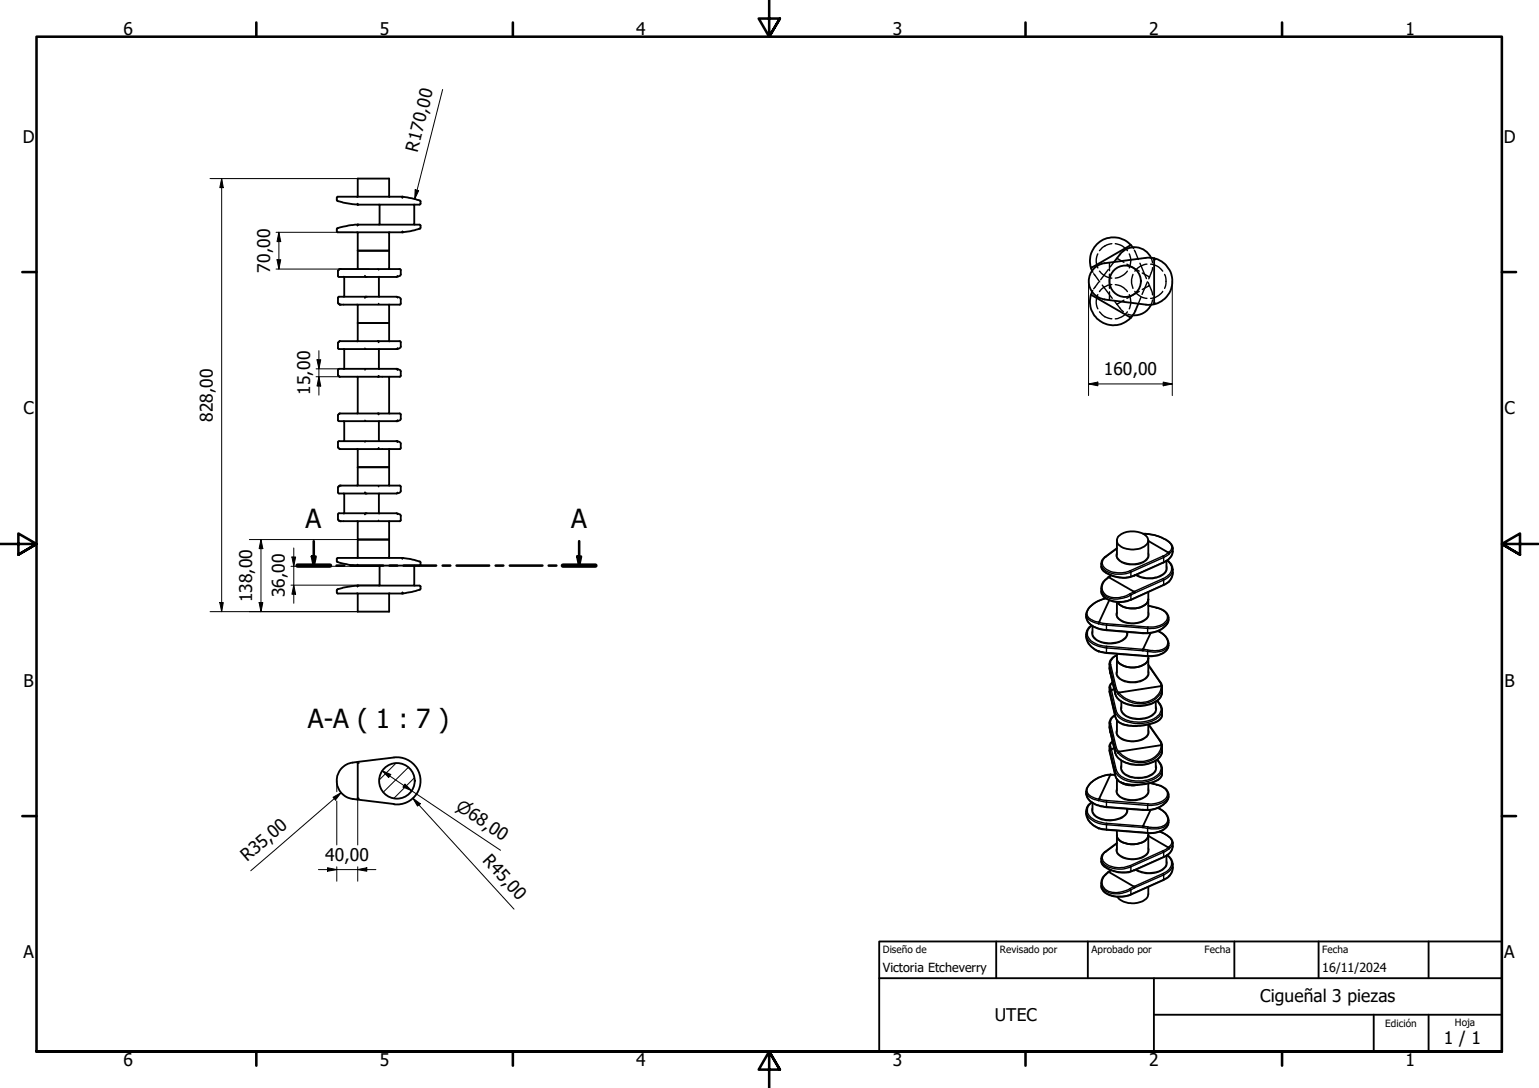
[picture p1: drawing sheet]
<svg xmlns="http://www.w3.org/2000/svg" width="420mm" height="297mm" viewBox="0 0 420 297" stroke-linecap="round" stroke-linejoin="round" font-family="sans-serif">
<!-- layer: Sombreado (ISO) -->
<path d="M108.1 208.3l-4.5 4.6M111.5 209.5l-6.9 6.8M113.1 212.4l-5.5 5.5" fill="none" stroke="#000" stroke-width=".27"/>
<!-- layer: Oculto (ISO) -->
<g fill="none" stroke="#000" stroke-width=".38">
<path d="M97.6 55.8l.1 .1M97.6 55.6v.1M97.6 61.5v.1M97.7 61.3l-.1 .1M103.2 73.5h.1M103.4 73.6v.1M108.3 75.6h.1M108.5 75.3v.1M298.1 73.9l.3 .4M298.3 79.3l-.2 .4M298.6 74.7l1.6 2.2M299.7 69.3a4.2 4.2 0 0 0 0 3.8"/>
<path d="M299.9 77.1l-1.3 1.8M300.2 74a4.9 4.9 0 0 0 3.3 1.9M300.9 77.8l2.8 3.7M302.6 73.6l-2.1 2.8M302.9 71.7h.1M302.9 71.9v2M302.9 74.9v3.8M302.9 79.7v2M303.5 66.5a5 5 0 0 0-3.3 1.9M303.5 77.7a4.8 4.8 0 0 0-3.3 1.9M304.2 71.5l-1.1 1.4M304.5 66.5a4.5 4.5 0 0 1 3.3 1.9"/>
<path d="M304.5 77.7a4.5 4.5 0 0 1 3.3 1.9M304.9 70.5h.1M305.1 70.6l1.7 1M307.7 72.1l3.3 1.9M307.8 74a5.1 5.1 0 0 1-3.3 1.9M308.3 69.3a4.3 4.3 0 0 1 0 3.8M309.2 67.5l.3 .4M309.3 74.9a5 5 0 0 0 0 3.8M309.7 68.3l1.1 2.6M309.8 79.6a4.8 4.8 0 0 0 3.3 1.9M311 79.6l-3.3 1.9M311.2 71.9l1.8 4.2"/>
<path d="M311.8 74.5l1.8 1.1M313.1 72.1a4.5 4.5 0 0 0-3.3 1.9M313.2 76.9l-1.4 3.5M313.4 77.1a7.6 7.6 0 0 1 1.2 3.4M313.6 78l-1.8 1M313.7 75.6h.1M313.8 78h-.1M314.1 72.1a4.5 4.5 0 0 1 3.3 1.9M314.3 70.4l.3 1.3M314.6 73.1l-.1 .8-.9 2.2M317.4 79.6a4.4 4.4 0 0 1-3.3 1.9M317.9 74.9a5 5 0 0 1 0 3.8"/>
<path d="M92.6 93.3l-.1 .2M92.7 93.1l-.1 .1M99.6 95l.1 .2M99.8 95.2l.1 .1M103.3 83.1l-.1 .1M103.4 82.9v.1M108.3 81l.1 .1M108.5 81.2v.1M299.7 80.4a4.4 4.4 0 0 0 0 3.9M300.2 85.1a4.5 4.5 0 0 0 3.3 1.9M302.9 81.8v.1M304.4 82.3l2.3 2.8"/>
<path d="M305 83l-.1 .1M306.8 82l-1.7 1M307.8 85.1a4.6 4.6 0 0 1-3.3 1.9M307.9 85.8l1.3 .3M308.3 80.4a5 5 0 0 1 0 3.9M311.5 81.2l-.7 1.7M314.6 81.9l-.3 1.3M92.5 102.6l.1 .1M92.6 113l-.1 .1M92.6 102.8l.1 .1M92.7 112.9l-.1 .1M99.6 114.7l.1 .2"/>
<path d="M99.7 100.9l-.1 .1M99.8 115h.1M99.9 100.7l-.1 .1M92.5 122.3l.1 .1M92.6 122.5h.1M99.7 120.6l-.1 .1M99.9 120.4l-.1 .1M103.2 132.6h.1M103.4 132.8v.1M108.4 134.7h-.1M108.5 134.4v.1M97.6 154.4h.1"/>
<path d="M97.6 154.2h.1M97.7 159.9h-.1M103.3 142.2l-.1 .1M103.4 142v.2M108.3 140.1l.1 .1M108.5 140.3v.1M97.6 160.1h.1"/>
</g>
<g fill="#000">
<circle cx="103.2" cy="73.5" r=".19"/>
<circle cx="302.9" cy="71.9" r=".19"/>
<circle cx="305.2" cy="70.7" r=".19"/>
<circle cx="313.6" cy="78.1" r=".19"/>
<circle cx="313.6" cy="75.5" r=".19"/>
<circle cx="99.9" cy="95.3" r=".19"/>
<circle cx="103.2" cy="83.2" r=".19"/>
<circle cx="302.9" cy="81.6" r=".19"/>
<circle cx="305.2" cy="82.9" r=".19"/>
<circle cx="99.9" cy="115" r=".19"/>
<circle cx="99.9" cy="100.7" r=".19"/>
<circle cx="99.9" cy="120.4" r=".19"/>
<circle cx="103.2" cy="132.6" r=".19"/>
<circle cx="103.2" cy="142.3" r=".19"/>
</g>
<!-- layer: Visible (ISO) -->
<g fill="none" stroke="#000" stroke-width=".51">
<path d="M91.9 54.6l.3 .2M91.9 54v.6M92.1 54.8l1.8 .6 3.8 .5M97.6 55.6l.1 .3M97.7 55.9h16.8M103.5 55.9l.1 .1M103.6 56v5.2l-.1 .1M106.2 53.6l.1 .2M106.2 53.6v-4.8h-8.5v4.8l-.2 .2M109.8 53.7h-17.6l-.3 .3M109.8 53.7l.1 .3M109.8 53.7l4.8 1"/>
<path d="M113.1 56v5.1M113.2 55.9l-.2 .1M114.6 54.7l.2 .9M114.8 55.6l-.3 .3M91.9 63.1l.3 .3h17.6M92.2 62.3l-.3 .9M92.5 73.7l.2-.2h16.5l.2 .2v1.2a.87 .87 0 0 1-1.1 .7h-15.7l-.3-.3M92.7 73.5l-.4 .3v1.5M93.8 75.6l.2 .1M94 75.7v5.2l-.2 .1M97.5 63.4l.2 .2v9.7l-.2 .2M97.7 61.3h16.8"/>
<path d="M97.7 61.3l-.1 .3M97.7 61.3l-2.6 .3-3 .7M97.7 68.4h8.5M99.6 75.3l.3 .3M103.4 75.7v5.2M103.5 75.6l-.1 .1M106.2 73.3l.1 .2M106.2 63.6v9.7M106.3 63.4l-.1 .2M113 61.2l.2 .1M114.5 61.3l.3 .3M114.6 62.4l-2.5 .7-2.3 .3 .1-.2"/>
<path d="M114.8 61.6l-.2 .9M297.8 73.1l.3 .8M298.1 79.7l-.3 .8M299.5 66.7a6.4 6.4 0 0 1 9.2 .2l-10.8 6.2a6.1 6.1 0 0 1 1.6-6.4zM301.6 71.8a5 5 0 0 0-4.4 5 5 5 0 0 0 4.4 4.9M308.7 66.8l.5 .7M312.8 70.4l-11.2 1.5M312.9 70.4l2.2 .1M314.3 70.4a5 5 0 0 0-8.6-.9l-1.5 2M315.1 70.5v12.5M315.1 70.5a6.4 6.4 0 0 1 4.9 6.3 6.4 6.4 0 0 1-4.9 6.2M92.3 95l.3 .3h15.7"/>
<path d="M92.3 81.3l.3-.3h15.7a.95 .95 0 0 1 1.1 .7v1.2l-.2 .3h-16.4l-.3-.3M92.3 81.3v1.4l.4 .5M93.8 95.3l.2 .2M94 95.4v5.2l-.2 .2M97.5 83.2l.2 .1M97.7 83.3v4.9h8.5v-4.9M99.9 81l-.3 .3M103.2 93.1h6l.2 .3v1.2a.95 .95 0 0 1-1.1 .7M103.2 93.1l.2 .4M103.2 93.1h-10.5l-.4 .5v1.4M103.4 80.9l.1 .1M103.4 95.4v5.2"/>
<path d="M103.5 95.3l-.1 .2M106.2 93l.1 .2M106.2 93v-4.8h-8.5v4.8l-.2 .2M106.3 83.2l-.1 .1M108.5 95l-.2 .3M297.8 80.5l10.8 6.2a6.4 6.4 0 0 1-7.9 1.2 6.4 6.4 0 0 1-2.9-7.4zM301.6 81.8l11.3 1.4 2.2-.1M310.8 82.9l-1 2.4-1.1 1.5M314.3 83.2a5 5 0 0 1-5.1 2.9M92.4 113.1l.3-.2h16.5l.2 .3v1.1a.87 .87 0 0 1-1.1 .7h-15.7l-.3-.3zM93.8 115l.2 .1v5.2M97.5 102.9l.2 .1v9.7"/>
<path d="M97.7 112.7l-.2 .2M103.2 112.9l.2 .2M103.4 100.6l.1 .2M103.4 102.6l-.2 .3M103.4 115.2v5.1M103.5 115l-.1 .1M106.2 112.7l.1 .2M106.2 103v9.7M106.3 102.9l-.1 .1M108.3 100.8a.87 .87 0 0 1 1.1 .6v1.2l-.2 .3h-16.5l-.4-.4v-1.5l.3-.3h15.7l.2 .3M108.5 114.7l-.2 .3M92.5 132.9l.3-.3h16.4l.2 .3v1.1a.95 .95 0 0 1-1.1 .7h-15.7l-.3-.3"/>
<path d="M92.7 132.6l-.4 .4v1.4M93.8 134.7l.2 .2v5.1M94 120.3l-.2 .1M97.5 122.5l.2 .2v9.7M97.7 127.6h8.5M97.7 132.4l-.2 .2M99.6 134.4l.3 .3M103.4 120.3l.1 .1M103.4 122.3l-.2 .3M103.4 134.9v5.1M103.5 134.7l-.1 .2M106.2 132.4l.1 .2"/>
<path d="M106.2 122.7v9.7M106.3 122.5l-.1 .2M108.3 120.4a.95 .95 0 0 1 1.1 .7v1.2l-.2 .3h-16.4l-.5-.4v-1.5M108.3 120.4h-15.7l-.3 .3M108.3 120.4l.2 .3M91.9 152.6l.3 .9M92.1 153.5l3 .7 2.6 .2M92.3 140.4l.3-.3h15.7l.9 .3 .2 .3v1.3l-.2 .3h-16.5l-.2-.3M92.3 140.4v1.5l.4 .4M94 140l-.2 .2M97.5 142.3l.2 .1v9.7l-.2 .2M97.6 154.2l.1 .2"/>
<path d="M97.7 154.4h16.8M97.7 159.9h16.8M97.7 159.9l-.1 .2M97.7 159.9l-3.8 .5-1.8 .5M97.7 147.3h8.5M99.9 140.1l-.3 .3M103.4 140l.1 .2M103.5 154.4l.1 .2v5.2M103.6 159.7l-.1 .2M106.2 152.2l.1 .1M106.2 142.4v9.7M106.3 142.3l-.1 .1"/>
<path d="M109.8 152.3h-17.6l-.3 .3M109.8 152.3l.1 .3M109.8 152.3l2.3 .3 2.5 .7M113 159.7l.2 .2M113.1 154.6v5.2M113.2 154.4l-.2 .2M114.5 159.9l.3 .3M114.6 153.3l.2 .9M114.8 154.1l-.3 .3M302.6 157.6l7 3.9 .2 .4M303.3 157.1l-.7 .5M304.9 149.7l-3.1 2.3a2.62 2.62 0 0 0-1.1 3.1 5.7 5.7 0 0 0 4.4 2.5l2.3 .2 2.3-.7"/>
<path d="M304.9 147.6v3.9M305.5 146.3a6.1 6.1 0 0 1 7.6 .2 1.78 1.78 0 0 1-1 2.8 6.3 6.3 0 0 1-6.9-.8 1.73 1.73 0 0 1 .3-2.2zM309.8 157l-.1 .1M312.1 145.7a10.9 10.9 0 0 1 7.6 2.8l.5 1v1a3.8 3.8 0 0 1-2.6 3.1l-7.9 3.5M313.5 147.7l5.6 3.2 .1 .3M313.5 147.6v3.9M318.5 153.1v2M318.7 153a3.9 3.9 0 0 1-1.1 6.8l-8.9 4a6.8 6.8 0 0 1-7.7-1.3 3.8 3.8 0 0 1 1.6-4.9M319.2 158.7v.1M91.9 161.8l.3 .2h17.6M91.9 161.1v.6M92.2 160.9l-.3 .3"/>
<path d="M97.5 162l.2 .1v4.9h8.5v-4.8M106.3 162l-.1 .1M114.6 161l-4.8 1 .1-.3M114.8 160.1l-.2 .9M298 170.7a3.8 3.8 0 0 0 .6 6.4l1.4 .7M298.3 170.9v1.9M299.9 177.7l.1 .1M301.9 163.4a6.3 6.3 0 0 0-5.4 4.4 4.2 4.2 0 0 0 4 4l11.5 1.1M302.8 163.9l-2.9 6.4M304.9 178.9a2.9 2.9 0 0 0-2 2.4l.2 2.5M304.9 179.8a3.2 3.2 0 0 0 3.3 2.4 5 5 0 0 0 5.2-1.9l.1-.5M304.9 164.3v3.3"/>
<path d="M304.9 178.5v5.2M307.7 172.5v.3M312 172.8v.1M313.5 163.6a3.5 3.5 0 0 1-3.4 2.5 5.5 5.5 0 0 1-5-1.7M313.5 165.3l2.3 .6a3.3 3.3 0 0 1 3.2 3.5 5.4 5.4 0 0 1-5.1 3.4l-1.9 .1M313.5 161.7v5.9M313.5 179.2v4.5M314.1 172.8l-2.1 4.5v.4M316.1 172.3a3.7 3.7 0 0 1 2.5 5 6 6 0 0 1-5.2 1.9l-11.3-.9-2.1-.5M303.1 199.8h.1M303.1 183.7v.1M303.1 199.8l1.4 6a5.3 5.3 0 0 0 4.4 2.9 8.2 8.2 0 0 0 7.9-2.2l.4-1.1v-1.8"/>
<path d="M303.1 183.8l1.4 5.9a5 5 0 0 0 4.4 2.9 8.3 8.3 0 0 0 8-2.4l.3-.9v-1.8M303.7 186.3l-.5 .4-.3 .7v1.6l1.6 6.7a4 4 0 0 0 3.8 2.5 14.6 14.6 0 0 0 8.1-1.6l.8-.9v-2.2l-.2-.8-1-1.5M304.2 188.2l-1.1 .4M304.4 195.2a2.54 2.54 0 0 0-1.5 2.1v1.4l.2 1.1M304.9 196.6v3.2M305.2 196.9v.1M306.1 191.6v1.9M313.5 181.5l3.5 5 .2 1M313.5 197.9v1.9M313.6 197.8l3.4 4.8 .2 1M315.5 191.6v1.9M317.2 187.5l-.2-.2-11.6 1.8-.2 .3"/>
<path d="M97.6 208v10.3M107.6 219.5l-10-1.2a5.7 5.7 0 0 1-4.4-1.8 5 5 0 0 1 3.1-8.3l11.3-1.4a6.4 6.4 0 0 1 7.2 6.4 6.4 6.4 0 0 1-7.2 6.4M298 219.1a3.7 3.7 0 0 0 .3 6.1l1.7 1M298.3 219.2v2M303.1 211.4l-3.2 7.2M303.7 202.4l-.5 .4-.3 .7v1.5l1.6 6.8a3.7 3.7 0 0 0 3.8 2.4 13.3 13.3 0 0 0 8.1-1.5l.8-.9v-2.3l-.2-.7-1-1.5M304.2 204.3l-.9 .2-.2 .2M304.4 211.6a7.8 7.8 0 0 0-7.7 3.7l-.1 .2a3.5 3.5 0 0 0 2.4 4.1l2.6 .7 10.4 .9M304.9 212.6v3.3M305.2 213v.1M306.1 213.7a6.1 6.1 0 0 0 4.4 .6M306.1 207.6v2"/>
<path d="M313.5 213.9v2M314.1 213.8l1.7 .4a3.3 3.3 0 0 1 3.2 3.3v.2a5.6 5.6 0 0 1-5.6 3.5h-1.4M315.5 207.6v2M317.2 203.6l-.2-.2-11.6 1.8-.2 .3M299.9 226l.1 .2M303.3 237.5l-.7 .5M304.9 228a2.88 2.88 0 0 0 2.9 2.4 5.7 5.7 0 0 0 5.4-1.6l.3-.8M304.9 230.2l-3.1 2.3a2.38 2.38 0 0 0-1.1 2.7v.2a4.9 4.9 0 0 0 3.7 2.5l2.4 .3a5.3 5.3 0 0 0 2.9-.6M304.9 226.8v5.2M307.7 220.8v.4M309.8 237.5l-.1 .1M312 221v.2"/>
<path d="M313.5 228.2l5.6 3.2 .1 .3M313.5 227.4v4.6M314.1 221.1l-2.1 4.4v.4M316.1 220.6a3.7 3.7 0 0 1 2.7 4.7 5.2 5.2 0 0 1-5.4 2.1l-11.3-.8-2.1-.4M316.6 227.1l1.5 .6 1.1 .8a2 2 0 0 1 1 1.6v.9a3.6 3.6 0 0 1-2.6 3l-7.9 3.6M318.5 233.6v2M318.7 233.5a3.9 3.9 0 0 1-1.1 6.8l-8.9 4a7 7 0 0 1-7.6-1.2 3.6 3.6 0 0 1 1.6-5.1l6.9 4 .2 .4M319.2 239.1v.2M313.5 242.1v2a3.8 3.8 0 0 1-3.9 2.5 5 5 0 0 1-4.5-1.8"/>
<circle cx="307.2" cy="76.8" r="4.3"/>
<circle cx="108.4" cy="213.2" r="4.9"/>
</g>
<g fill="#000">
<circle cx="97.7" cy="55.9" r=".25"/>
<circle cx="109.8" cy="53.7" r=".25"/>
<circle cx="92.8" cy="73.5" r=".25"/>
<circle cx="97.7" cy="61.3" r=".25"/>
<circle cx="99.9" cy="75.6" r=".25"/>
<circle cx="109.8" cy="63.4" r=".25"/>
<circle cx="315.1" cy="70.9" r=".25"/>
<circle cx="92.8" cy="83.2" r=".25"/>
<circle cx="99.9" cy="81" r=".25"/>
<circle cx="103.2" cy="93.1" r=".25"/>
<circle cx="108.3" cy="81" r=".25"/>
<circle cx="108.3" cy="95.3" r=".25"/>
<circle cx="308.5" cy="86.6" r=".25"/>
<circle cx="315.1" cy="82.8" r=".25"/>
<circle cx="103.2" cy="102.9" r=".25"/>
<circle cx="103.2" cy="112.9" r=".25"/>
<circle cx="108.3" cy="100.7" r=".25"/>
<circle cx="108.3" cy="115" r=".25"/>
<circle cx="92.8" cy="132.6" r=".25"/>
<circle cx="99.9" cy="134.7" r=".25"/>
<circle cx="103.2" cy="122.6" r=".25"/>
<circle cx="108.3" cy="120.4" r=".25"/>
<circle cx="108.3" cy="134.7" r=".25"/>
<circle cx="92.8" cy="142.3" r=".25"/>
<circle cx="97.7" cy="154.4" r=".25"/>
<circle cx="97.7" cy="159.9" r=".25"/>
<circle cx="99.9" cy="140.1" r=".25"/>
<circle cx="108.3" cy="140.1" r=".25"/>
<circle cx="109.8" cy="152.3" r=".25"/>
<circle cx="302.7" cy="157.6" r=".25"/>
<circle cx="319" cy="150.9" r=".25"/>
<circle cx="109.8" cy="162" r=".25"/>
<circle cx="300" cy="169.9" r=".25"/>
<circle cx="309.6" cy="161.5" r=".25"/>
<circle cx="312" cy="177.3" r=".25"/>
<circle cx="303.4" cy="188.3" r=".25"/>
<circle cx="305.4" cy="189.1" r=".25"/>
<circle cx="317" cy="187.3" r=".25"/>
<circle cx="97.7" cy="208.3" r=".25"/>
<circle cx="97.7" cy="218" r=".25"/>
<circle cx="300" cy="218.2" r=".25"/>
<circle cx="303.1" cy="211.5" r=".25"/>
<circle cx="303.4" cy="204.5" r=".25"/>
<circle cx="305.4" cy="205.2" r=".25"/>
<circle cx="317" cy="203.4" r=".25"/>
<circle cx="302.7" cy="238" r=".25"/>
<circle cx="312" cy="225.5" r=".25"/>
<circle cx="319" cy="231.4" r=".25"/>
<circle cx="309.6" cy="242" r=".25"/>
</g>
<!-- layer: Visible fina (ISO) -->
<g fill="none" stroke="#000" stroke-width=".38">
<path d="M300.7 153.9a2.99 2.99 0 0 0 2.5 2.5 9 9 0 0 0 5.5-.2l-.2-.4M301.8 152h.1M301.9 158.3a2.71 2.71 0 0 0-.9 3 2.71 2.71 0 0 0 2.7 1.8 9.4 9.4 0 0 0 4.9-.9l.1 .3 9-4.1v1.2M301.9 152a1.99 1.99 0 0 0-1 2 1.99 1.99 0 0 0 1.6 1.7 7.4 7.4 0 0 0 6 .1M303.3 157.1l-1.5 1.2M304.9 151.5a2.88 2.88 0 0 0 2.9 2.3 5.7 5.7 0 0 0 5.4-1.5l.3-.8M304.9 151a1.97 1.97 0 0 0 1.4 2.6 6.4 6.4 0 0 0 6.9-1l.4-.8-.1-.8M304.9 149.8l-3 2.2M312.2 145.8a10.2 10.2 0 0 1 7.5 2.9 1.82 1.82 0 0 1-1.1 2.4l-1.1 .7M317.5 158l-9 4.1M317.5 151.8l.2 .4M317.5 151.8l-9 4"/>
<path d="M317.7 159.6l-.1 .2M317.7 159.6l-9 4.1v-1.2a6.7 6.7 0 0 1-7.1 .1 2.36 2.36 0 0 1-.9-2M317.7 152.2l-9 4v1.2a8.2 8.2 0 0 1-8-2.2v-.5M317.7 152.2v1.3l-9.1 4M318.5 155.1a3.5 3.5 0 0 1-3.5 2.6 7.8 7.8 0 0 1-4.8-.8M318.5 154.5a2.18 2.18 0 0 1-1.5 2.8 7.8 7.8 0 0 1-7-.3M318.6 153a2.52 2.52 0 0 1 1.2 2.4 2.52 2.52 0 0 1-1.5 2.1l-.8 .5M320.2 156.3a3.7 3.7 0 0 1-2.5 3.3M320.2 155.4a3.2 3.2 0 0 1-2.6 2.9l-.1-.3M320.2 149.7l-.4 .9-.9 .9-1.2 .7M320.2 150.5a4.3 4.3 0 0 1-2.6 3.1M296.5 173.7a5.3 5.3 0 0 0 5.6 4.5"/>
<path d="M296.5 173.2a3.9 3.9 0 0 0 3.4 3.3l2.2 .4v-.4M296.5 167.8l.1 .4a4 4 0 0 0 3.3 2.1l2.2 .4v-.4M296.5 168.3a4.2 4.2 0 0 0 3.9 3.4l1.7 .4M298.1 170.8a2.6 2.6 0 0 0-1.2 2.5 2.6 2.6 0 0 0 1.7 2.1l1.3 .7 2.2 .4M298.3 172.8a3.6 3.6 0 0 0 3.9 2.7 5.1 5.1 0 0 0 5.4-2.1l.1-.6M298.3 172.3a2.27 2.27 0 0 0 1.8 2.9 6.4 6.4 0 0 0 7.6-1.5l.1-1.2M300.7 161.4a3 3 0 0 0 3 2.6 7.8 7.8 0 0 0 5-.3v.1M301.9 163.4a7.4 7.4 0 0 0-5.1 3.6 2.2 2.2 0 0 0 1.7 2.5l3.6 .8M302.1 178.2v.1M302.1 178.2l11.2 .9M302.1 176.5l10.6 .8 .7 .2-.1 .3M302.1 170.3l11.3 .9"/>
<path d="M304.9 178.9a2.48 2.48 0 0 0-1.7 2.5M304.9 167.6a3.2 3.2 0 0 0 3.3 2.4 5 5 0 0 0 5.2-1.8l.1-.6M304.9 167.1a1.85 1.85 0 0 0 1 2.4 6.3 6.3 0 0 0 7.5-1l.2-.6-.1-.8M313.3 179.1l.1 .1M313.3 177.8l-11.2-.9v1.3M313.3 171.6l-11.2-.9v1.2l11.2 .9M313.3 172.8l.1 .1M313.3 171.6v1.2M313.3 177.8v1.3M313.4 171.2l-.1 .4M313.5 165.4l2.3 .6M315.8 166a3.4 3.4 0 0 1 2.9 2.5 3.4 3.4 0 0 1-3.4 2.6l-1.9 .1"/>
<path d="M315.8 165.9v.1M316 172.3l.4 .2a3.3 3.3 0 0 1 2.3 3.5 3.4 3.4 0 0 1-3.6 1.7l-1.7-.2M319 176.2a3.9 3.9 0 0 1-4.1 2.8l-1.6 .1M319 175.7a2.67 2.67 0 0 1-3.1 2.3l-2.6-.2M319 168.7a3.8 3.8 0 0 1-3.5 2.8l-2.2 .1M319 169.2a4 4 0 0 1-3.1 3.1l-2.6 .5M302.9 197.3l.1 .5 .2-.3M302.9 198.5l1.6 7a5.1 5.1 0 0 0 4.4 3.1 8.1 8.1 0 0 0 7.9-2.2l.4-.7v-.7M302.9 188.8l.1 .4M302.9 187.6l.1 1.6M302.9 181.3l.1 .4 .2-.3M302.9 182.4l.1 .5"/>
<path d="M303 189.2l1.5 6.5M303 182.9l1.5 6.5a5.1 5.1 0 0 0 4.4 3.1 8.3 8.3 0 0 0 7.9-2.2l.4-.7v-.6M303 199v-1.2l1.5 6.5M303 182.9v-1.2l1.5 6.4M303.2 187.7l1.5 6.4M303.2 197.5l1.5 6.5M303.2 181.4l1.5 6.5M303.7 186.4a1.14 1.14 0 0 0-.5 1.3l-.2 .2 1.5 6.5a2.96 2.96 0 0 0 .7 2.5l.2 .2a12.9 12.9 0 0 0 10.5-.2 2.07 2.07 0 0 0 1.3-1.8M304.4 195.3a2.15 2.15 0 0 0-1.2 2.2M304.5 188.1v1.4M304.7 187.9l-.2 .2M304.9 199.8a3.2 3.2 0 0 0 3.3 2.4 5 5 0 0 0 5.2-1.8l.1-.6"/>
<path d="M304.9 199.3a1.85 1.85 0 0 0 1 2.4 6.3 6.3 0 0 0 7.5-1l.2-.6-.1-.8M304.9 183.7a2.88 2.88 0 0 0 2.9 2.3 5.7 5.7 0 0 0 5.4-1.5l.3-.8M304.9 183.2a1.89 1.89 0 0 0 1.4 2.5 6 6 0 0 0 7.1-1.1l.2-.6-.1-.8M306.1 193.5a3.6 3.6 0 0 0 4 2.6 5.1 5.1 0 0 0 5.4-2.1v-.5M306.1 192.9a2.58 2.58 0 0 0 2.3 3.1 6.6 6.6 0 0 0 7.1-1.6l.2-.9-.2-.6M313.5 197.9l3 4.3M313.5 181.7l3 4.4M315.8 191.3l.7 1M316.5 192.3a2.58 2.58 0 0 1-1.2 3.7 9.2 9.2 0 0 1-9.5-.4l-1.1-1.5M316.5 192.3h.2M316.5 186.1a3.2 3.2 0 0 1-1 4.3 7.3 7.3 0 0 1-10.8-2.5M316.5 186.1l.2 .1"/>
<path d="M317.2 193.9a3.5 3.5 0 0 1-2.6 2.9 9.4 9.4 0 0 1-9.4-1.2l-.7-1.2 .2-.3M317.2 187.7a5.4 5.4 0 0 1-5.9 4.4 7.4 7.4 0 0 1-6.8-4M296.5 216.1v.2a3.5 3.5 0 0 0 3.4 2.3l2.2 .4v-.4M296.5 216.6a4.5 4.5 0 0 0 4.5 3.5l1.1 .3M298.1 219.1a2.6 2.6 0 0 0-1.2 2.4 2.6 2.6 0 0 0 1.7 2.2l1.3 .6 2.2 .5M302.1 218.6l11.3 .8M302.9 204.8l1.6 7M302.9 203.7l.1 1.6M303.2 203.8l1.5 6.4M303.7 202.5a1.39 1.39 0 0 0-.6 1.3v.9l1.4 5.7a2.72 2.72 0 0 0 .9 2.8 12.9 12.9 0 0 0 9 .4 3.2 3.2 0 0 0 2.8-2.4M304.4 211.6a7.3 7.3 0 0 0-7.5 3.7 2.19 2.19 0 0 0 1.9 2.6l3.3 .7M304.5 204.3v1.3"/>
<path d="M304.7 204l-.2 .3M304.9 215.9a2.88 2.88 0 0 0 2.9 2.3 5.7 5.7 0 0 0 5.4-1.5l.3-.8M304.9 215.4a1.89 1.89 0 0 0 1.4 2.5 6 6 0 0 0 7.1-1.1l.2-.6-.1-.8M306.1 209.6a3.1 3.1 0 0 0 3 2.5 5.6 5.6 0 0 0 6.4-1.9v-.6M306.1 209a2.58 2.58 0 0 0 2.3 3.1 7.2 7.2 0 0 0 6.9-1.3l.4-1.2-.2-.6M313.3 219.9l-11.2-.9v1.3l11.2 .7M313.3 219.9v1.1M313.4 219.4l-.1 .5M313.9 213.8l1.9 .4M315.8 214.2a3.3 3.3 0 0 1 2.9 2.6 3.4 3.4 0 0 1-3.4 2.6h-1.9M315.8 214.2h.1M315.8 207.4l.7 .9"/>
<path d="M316.5 202.2a3.5 3.5 0 0 1-1.7 4.8 7.4 7.4 0 0 1-10.1-3M316.5 202.2h.2M316.5 208.3a2.72 2.72 0 0 1-1.5 4 9.1 9.1 0 0 1-9.5-.9l-.8-1.2M316.5 208.3l.2 .2M317.2 203.8a5.2 5.2 0 0 1-5.3 4.4 7.9 7.9 0 0 1-7.3-3.6l-.1-.3M317.2 209.9a4.2 4.2 0 0 1-3.6 3.4 9.3 9.3 0 0 1-8.4-1.5l-.7-1.4 .2-.2M319 217a3.7 3.7 0 0 1-3.5 2.8l-2.2 .1M319 217.5a3.9 3.9 0 0 1-3.1 3l-1.5 .5h-1.1M296.5 222a5.3 5.3 0 0 0 5.6 4.4M296.5 221.5a4.1 4.1 0 0 0 3.4 3.3l2.2 .4v-.4M298.3 221.2a3.1 3.1 0 0 0 2.9 2.4 6.2 6.2 0 0 0 6.3-1.6l.2-.8M298.3 220.6a2.32 2.32 0 0 0 1.8 2.9 7.3 7.3 0 0 0 7.2-.9l.5-.9v-.9"/>
<path d="M300.7 234.4a3 3 0 0 0 3 2.6 7.3 7.3 0 0 0 5-.3l-.2-.4M301.8 232.5h.1M301.9 238.8a2.72 2.72 0 0 0-.8 3.1 2.72 2.72 0 0 0 2.6 1.7l2.4-.1 2.4-.9 .2 .3 9-4v1.2M301.9 232.5a1.88 1.88 0 0 0-1 1.8 1.88 1.88 0 0 0 1.2 1.7 7.1 7.1 0 0 0 6.4 .3M302.1 226.4v.2M302.1 226.4l11.2 .9M302.1 224.8l9.9 .7 1.4 .2-.1 .5M303.3 237.6l-1.5 1.2M304.9 232a3.2 3.2 0 0 0 3.3 2.4 5 5 0 0 0 5.2-1.8l.1-.6M304.9 231.5a1.85 1.85 0 0 0 1 2.4 6.3 6.3 0 0 0 7.5-1l.2-.6-.1-.8M304.9 230.3l-3 2.2M313.3 221l.1 .2"/>
<path d="M313.3 227.3l.1 .1M313.3 226.2l-1.3-.3-9.9-.7v1.2M313.3 226.2v1.1M316 220.6a3.4 3.4 0 0 1 2.7 3.7 3.8 3.8 0 0 1-4.1 1.6l-1.2-.2M316.6 227.1a4.4 4.4 0 0 1 3.3 2.8l-.2 .8-.5 .6-1.7 1M317.5 232.3l.2 .3M317.5 238.5l-9 4.1M317.5 232.3l-9 4M317.7 232.6l-9 4.1v1.2a8.4 8.4 0 0 1-7.8-2.1l-.2-.6M317.7 232.6v1.3l-9.1 4.1M318.5 235.6a3.8 3.8 0 0 1-4 2.6 7.1 7.1 0 0 1-4.3-.8M318.5 235a2.27 2.27 0 0 1-1.9 2.9 7.2 7.2 0 0 1-6.6-.4"/>
<path d="M318.6 233.5a2.57 2.57 0 0 1 1.2 2.6 2.57 2.57 0 0 1-1.9 2.1l-.4 .3M319 224.5a3.8 3.8 0 0 1-3.5 2.8h-2.2M319 224a2.6 2.6 0 0 1-2.6 2.2h-3.1M320.2 230.1a3.6 3.6 0 0 1-2.5 2.5M320.2 231a3.7 3.7 0 0 1-2.6 3M320.2 236.8a3.7 3.7 0 0 1-2.5 3.3M320.2 235.9a3.6 3.6 0 0 1-2.5 3l-.2-.4M300.7 241.9a2.99 2.99 0 0 0 2.5 2.5 9 9 0 0 0 5.5-.3v.2M317.7 240.1l-.1 .2M317.7 240.1l-9 4v-1.2a6.7 6.7 0 0 1-7.1 .2 2.35 2.35 0 0 1-.9-2"/>
</g>
<g fill="#000">
<circle cx="303" cy="182.9" r=".19"/>
<circle cx="303" cy="189.2" r=".19"/>
</g>
<g fill="none" stroke="#000" stroke-width=".7">
<path d="M81.2 154.4h8.9M85.2 151.9h1l-.5 2.5zM85.7 147.8v6.6M91.9 154.4h2.1M95.7 154.4h8.9M106.4 154.4h2.1M110.2 154.4h8.9M120.8 154.4h2.1M124.7 154.4h8.8M135.3 154.4h2.1M139.2 154.4h8.9M149.8 154.4h2.1"/>
<path d="M153.7 154.4h8.9M157.6 151.9h1l-.5 2.5zM158.1 147.8v6.6"/>
</g>
<path d="M81.2 154.4h8.9M153.7 154.4h8.9" fill="none" stroke="#000" stroke-width="1.2"/>
<path d="M85.2 151.9h1l-.5 2.5zM157.6 151.9h1l-.5 2.5z" fill="#000"/>
<!-- layer: Borde (ISO) -->
<g fill="none" stroke="#000" stroke-width=".7">
<path d="M70 6.1v3.9M140 6.1v3.9M210 0v10l-2.9-4.9h5.8l-2.9 4.9 2.9-4.9M280 6.1v3.9M350 6.1v3.9M6.1 74.3h3.9M410 74.3h3.9M0 148.5h10l-5-2.8v5.7l5-2.9-5 2.9M420 148.5h-10l5-2.8v5.7l-5-2.9 5 2.9M6.1 222.8h3.9M410 222.8h3.9M10 287.1v-277.1h400v277.1h-400h400"/>
<path d="M70 287.1v3.8M140 287.1v3.8M212.9 292l-2.9-4.9 2.9 4.9h-5.8l2.9-4.9v9.9M280 287.1v3.8M350 287.1v3.8"/>
</g>
<path d="M240 257h170v30.1h-170zM272 257v10.1M297 257v10.1M337 257v10.1M360 257v10.1M390 257v10.1M240 267.1h170M315 277h95M315 267.1v20M375 277v10.1M390 277v10.1" fill="none" stroke="#000" stroke-width=".51"/>
<!-- layer: Cota (ISO) -->
<g fill="none" stroke="#000" stroke-width=".27">
<path d="M120.8 24.4l-7.6 29.9M57.3 48.8h40.4M60.5 48.8l.5 2.4h-1zM60.5 48.8v118.2M113.3 51.8l1 .3-1.1 2.2zM75.4 63.4h20.9M75.4 73.5h25.2M75.6 70.9h1l-.5 2.6zM76.1 63.4l.5 2.6h-1zM76.1 63.4v10.1M297.2 76.8v31.2M320 76.8v31.2"/>
<path d="M86.6 98.2h1l-.5 2.5zM87.1 95.7v12.2M86.3 100.7h6.3M86.3 102.9h6.5M87.1 102.9l.5 2.5h-1zM297.2 104.8l2.5-.5v1zM297.2 104.8h22.8M317.6 104.3l2.4 .5-2.4 .5zM68.1 147.3h29.6M71.2 147.3l.6 2.5h-1.1zM71.2 147.3v19.7M79.4 154.6h24.2"/>
<path d="M79.4 159.8h24.2M79.7 152.1h1l-.5 2.5zM80.2 159.8l.5 2.4h-1zM80.2 149.6v15.1M57.3 167h40.4M60 164.5h1l-.5 2.5zM70.7 164.5h1.1l-.6 2.5zM90.9 217.7l2.3-1.3-1.6 2zM91.9 213.2v2.9M91.9 218.7v12M93.2 216.4l-24.7 21.3M97.7 218v12.7"/>
<path d="M104.3 210.4l2.4 1-.6 .9zM104.3 210.4l32.4 21.7M110.6 214l1.8 1.9-2.4-1zM112.7 217.9l2 1.5-.7 .7zM112.7 217.9l27.6 30.3M86.9 237.4h15.7M89.4 236.9l2.5 .5-2.5 .5zM91.9 236.7v3.9M97.7 237.4l2.4-.5v1zM97.7 236.7v3.9"/>
</g>
<g fill="#000">
<path d="M60.5 48.8l.5 2.4h-1zM113.3 51.8l1 .3-1.1 2.2zM75.6 70.9h1l-.5 2.6zM76.1 63.4l.5 2.6h-1zM86.6 98.2h1l-.5 2.5zM87.1 102.9l.5 2.5h-1zM297.2 104.8l2.5-.5v1zM317.6 104.3l2.4 .5-2.4 .5zM71.2 147.3l.6 2.5h-1.1zM79.7 152.1h1l-.5 2.5zM60 164.5h1l-.5 2.5zM70.7 164.5h1.1l-.6 2.5z"/>
<path d="M80.2 159.8l.5 2.4h-1zM90.9 217.7l2.3-1.3-1.6 2zM104.3 210.4l2.4 1-.6 .9zM110.6 214l1.8 1.9-2.4-1zM112.6 217.9l2.1 1.5-.7 .7zM89.4 236.9l2.5 .5-2.5 .5zM97.7 237.4l2.4-.5v1z"/>
</g>
<g font-size="7.2">
<text x="83.4" y="144.3">A</text>
<text x="155.9" y="144.3">A</text>
<text x="84.1" y="198.8">A-A ( 1 : 7 )</text>
</g>
<g font-size="4.8">
<text x="33.7" y="9.6">6</text>
<text x="103.7" y="9.6">5</text>
<text x="173.7" y="9.6">4</text>
<text x="243.7" y="9.6">3</text>
<text x="313.7" y="9.6">2</text>
<text x="383.7" y="9.6">1</text>
<text x="6.2" y="38.9">D</text>
<text x="114" y="41.6" transform="rotate(-76 114 41.6)">R170,00</text>
<text x="410.5" y="38.9">D</text>
<text x="73.7" y="74.4" transform="rotate(-90 73.7 74.4)">70,00</text>
<text x="84.6" y="107.8" transform="rotate(-90 84.6 107.8)">15,00</text>
<text x="301.4" y="102.4">160,00</text>
<text x="6.4" y="113.1">C</text>
<text x="410.7" y="113.1">C</text>
<text x="58.1" y="115.2" transform="rotate(-90 58.1 115.2)">828,00</text>
<text x="68.8" y="164.5" transform="rotate(-90 68.8 164.5)">138,00</text>
<text x="77.8" y="163.1" transform="rotate(-90 77.8 163.1)">36,00</text>
<text x="6.4" y="187.4">B</text>
<text x="410.7" y="187.4">B</text>
<text x="67.4" y="235.4" transform="rotate(-41 67.4 235.4)">R35,00</text>
<text x="88.8" y="235">40,00</text>
<text x="131.5" y="235" transform="rotate(48 131.5 235)">R45,00</text>
<text x="6.4" y="261.7">A</text>
<text x="410.7" y="261.7">A</text>
<text x="344" y="273.5">Cigueñal 3 piezas</text>
<text x="271.6" y="278.8">UTEC</text>
<text x="394.2" y="285">1 / 1</text>
<text x="33.7" y="290.9">6</text>
<text x="103.7" y="290.9">5</text>
<text x="173.7" y="290.9">4</text>
<text x="243.7" y="290.9">3</text>
<text x="313.7" y="290.9">2</text>
<text x="383.7" y="290.9">1</text>
</g>
<text font-size="4.6" x="124.1" y="220.9" transform="rotate(34 124.1 220.9)">⌀68,00</text>
<g font-size="3.4">
<text x="241" y="265.4">Victoria Etcheverry</text>
<text x="361" y="265.5">16/11/2024</text>
</g>
<g font-size="2.7">
<text x="241" y="260.2">Diseño de</text>
<text x="273" y="260.1">Revisado por</text>
<text x="298" y="260.1">Aprobado por</text>
<text x="328.9" y="260.1">Fecha</text>
<text x="361" y="260.1">Fecha</text>
<text x="378.2" y="280.3">Edición</text>
<text x="397.2" y="280">Hoja</text>
</g>
</svg>
